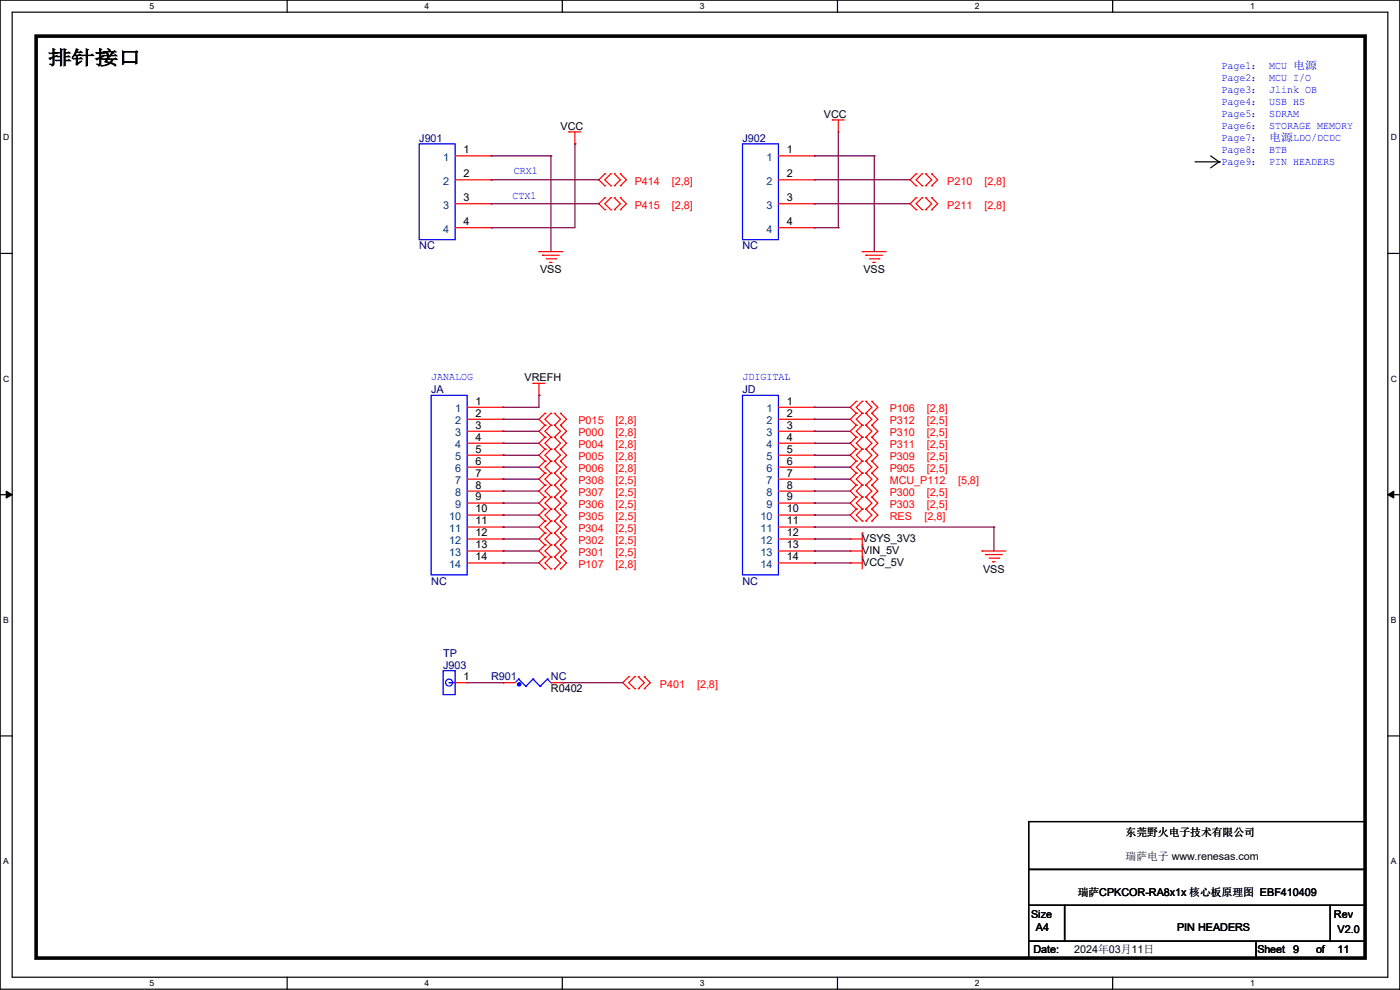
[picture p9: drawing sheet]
<svg xmlns="http://www.w3.org/2000/svg" width="297mm" height="210mm" viewBox="0 0 297 210" stroke-linecap="round" stroke-linejoin="round" font-family="sans-serif">
<path d="M0 0h297v209.8h-297zM2.6 2.6h291.8v204.7h-291.8z" fill="none" stroke="#000" stroke-width=".25"/>
<g fill="#fff">
<path d="M31.7 .3h1v2h-1z"/>
<path d="M31.7 207.6h1v1.9h-1z"/>
</g>
<path d="M60.9 0v2.6M60.9 207.3v2.5" fill="none" stroke="#000" stroke-width=".25"/>
<g fill="#fff">
<path d="M90.1 .3h1v2h-1z"/>
<path d="M90.1 207.6h1v1.9h-1z"/>
</g>
<path d="M119.3 0v2.6M119.3 207.3v2.5" fill="none" stroke="#000" stroke-width=".25"/>
<g fill="#fff">
<path d="M148.5 .3h.9v2h-.9z"/>
<path d="M148.5 207.6h.9v1.9h-.9z"/>
</g>
<path d="M177.7 0v2.6M177.7 207.3v2.5" fill="none" stroke="#000" stroke-width=".25"/>
<g fill="#fff">
<path d="M206.8 .3h1v2h-1z"/>
<path d="M206.8 207.6h1v1.9h-1z"/>
</g>
<path d="M236.1 0v2.6M236.1 207.3v2.5" fill="none" stroke="#000" stroke-width=".25"/>
<g fill="#fff">
<path d="M265.2 .3h1v2h-1z"/>
<path d="M265.2 207.6h1v1.9h-1z"/>
<path d="M.7 28.2h1.2v1.9h-1.2z"/>
<path d="M295.1 28.2h1.2v1.9h-1.2z"/>
<path d="M.7 79.3h1.2v2h-1.2z"/>
<path d="M295.1 79.3h1.2v2h-1.2z"/>
</g>
<path d="M0 53.8h2.6M294.4 53.8h2.6" fill="none" stroke="#000" stroke-width=".25"/>
<g fill="#fff">
<path d="M.7 130.5h1.2v2h-1.2z"/>
<path d="M295.1 130.5h1.1v2h-1.1z"/>
</g>
<path d="M0 104.9h2.6M294.4 104.9h2.6" fill="none" stroke="#000" stroke-width=".25"/>
<path d="M1.3 104.2l1.3 .7-1.3 .8zM294.4 104.9l1.3-.7v1.5z" fill="#000" stroke="#000" stroke-width=".21"/>
<g fill="#fff">
<path d="M.7 181.7h1.2v2h-1.2z"/>
<path d="M295.1 181.7h1.1v2h-1.1z"/>
</g>
<g fill="none" stroke="#000" stroke-width=".25">
<path d="M253.5 34.3h5.1M256.8 33.1l1.8 1.2M258.6 34.3h.1M258.6 34.3l-1.8 1.3M0 156.1h2.6M294.4 156.1h2.6M218.2 174.3h71.4v10.1h-71.4zM218.2 184.4h71.4v7.7h-71.4zM218.2 192.1h7.6v7.6h-7.6zM218.2 199.7h48.3v3.5h-48.3zM225.8 192.1h56.4v7.6h-56.4zM266.5 199.7h23.1v3.5h-23.1z"/>
<path d="M282.2 192.1h7.4v7.6h-7.4z"/>
</g>
<path d="M7.7 7.7h281.9v195.5h-281.9z" fill="none" stroke="#000" stroke-width=".76"/>
<g fill="none" stroke="#f00" stroke-width=".25">
<path d="M96.6 33.1h7.6M96.6 38.1h7.6M104.2 33.1h.1M104.2 38.1h.1M120.7 28h.1M120.7 28h2.5M122 30.5h.1M122 28v2.5M128.3 36.9h.1M128.3 39.4h.1M128.3 36.9l-1.3 1.2 1.3 1.3M129.6 39.4h.1"/>
<path d="M129.6 36.9h.1M129.6 36.9l-1.3 1.2 1.3 1.3M130.3 39.4h.1M130.3 36.9h.1M130.3 36.9l1.3 1.2-1.3 1.3M131.6 36.9h.1M131.6 39.4h.1M131.6 36.9l1.3 1.2-1.3 1.3M165.1 33.1h7.7M165.1 38.1h7.7M172.8 33.1h.1M172.8 38.1h.1"/>
<path d="M176.6 25.4h.1M176.6 25.4h2.5M177.8 28h.1M177.8 25.4v2.6M194.4 36.9h.1M194.4 39.4h.1M194.4 36.9l-1.3 1.2 1.3 1.3M195.6 39.4h.1M195.6 36.9h.1M195.6 36.9l-1.2 1.2 1.2 1.3M196.4 39.4h.1M196.4 36.9h.1"/>
<path d="M196.4 36.9l1.3 1.2-1.3 1.3M197.7 36.9h.1M197.7 39.4h.1M197.7 36.9l1.2 1.2-1.2 1.3M96.6 43.2h7.6M96.6 48.3h7.6M104.2 43.2h.1M104.2 48.3h.1M114.3 53.4h.1M114.3 53.4h5.1M115.1 54.1h.1M115.1 54.1h3.6"/>
<path d="M115.9 54.9h2M116.6 55.7h.1M116.6 55.7h.5M117.9 54.9h.1M128.3 42h.1M128.3 44.5h.1M128.3 42l-1.3 1.2 1.3 1.3M129.6 44.5h.1M129.6 42h.1M129.6 42l-1.3 1.2 1.3 1.3M130.3 44.5h.1M130.3 42h.1"/>
<path d="M130.3 42l1.3 1.2-1.3 1.3M131.6 42h.1M131.6 44.5h.1M131.6 42l1.3 1.2-1.3 1.3M165.1 43.2h7.7M165.1 48.3h7.7M172.8 43.2h.1M172.8 48.3h.1M182.9 53.4h.1M182.9 53.4h5.1M183.7 54.1h.1M183.7 54.1h3.5"/>
<path d="M184.4 54.9h2.1M185.2 55.7h.1M185.2 55.7h.5M186.5 54.9h.1M194.4 42h.1M194.4 44.5h.1M194.4 42l-1.3 1.2 1.3 1.3M195.6 44.5h.1M195.6 42h.1M195.6 42l-1.2 1.2 1.2 1.3M196.4 44.5h.1M196.4 42h.1"/>
<path d="M196.4 42l1.3 1.2-1.3 1.3M197.7 42h.1M197.7 44.5h.1M197.7 42l1.2 1.2-1.2 1.3M99.1 86.4h7.6M99.1 88.9h7.6M99.1 91.5h7.6M99.1 94h7.6M99.1 96.6h7.6M99.1 99.1h7.6M106.7 86.4h.1M106.7 88.9h.1"/>
<path d="M106.7 91.5h.1M106.7 94h.1M106.7 96.6h.1M106.7 99.1h.1M113.1 81.3h.1M113.1 81.3h2.5M114.3 83.9h.1M114.3 81.3v2.6M115.6 95.3h.1M115.6 97.8h.1M115.6 92.8h.1M115.6 87.7h.1"/>
<path d="M115.6 90.2h.1M115.6 95.3l-1.3 1.3 1.3 1.2M115.6 92.8l-1.3 1.2 1.3 1.3M115.6 87.7l-1.3 1.2 1.3 1.3M115.6 97.8l-1.3 1.3 1.3 1.3M115.6 90.2l-1.3 1.3 1.3 1.3M116.9 97.8h.1M116.9 95.3h.1M116.9 92.8h.1M116.9 90.2h.1M116.9 87.7h.1M116.9 95.3l-1.3 1.3 1.3 1.2"/>
<path d="M116.9 92.8l-1.3 1.2 1.3 1.3M116.9 87.7l-1.3 1.2 1.3 1.3M116.9 97.8l-1.3 1.3 1.3 1.3M116.9 90.2l-1.3 1.3 1.3 1.3M117.6 97.8h.1M117.6 95.3h.1M117.6 92.8h.1M117.6 90.2h.1M117.6 87.7h.1M117.6 95.3l1.3 1.3-1.3 1.2M117.6 92.8l1.3 1.2-1.3 1.3M117.6 87.7l1.3 1.2-1.3 1.3"/>
<path d="M117.6 97.8l1.3 1.3-1.3 1.3M117.6 90.2l1.3 1.3-1.3 1.3M118.9 95.3h.1M118.9 97.8h.1M118.9 92.8h.1M118.9 87.7h.1M118.9 90.2h.1M118.9 95.3l1.3 1.3-1.3 1.2M118.9 92.8l1.3 1.2-1.3 1.3M118.9 87.7l1.3 1.2-1.3 1.3M118.9 97.8l1.3 1.3-1.3 1.3M118.9 90.2l1.3 1.3-1.3 1.3"/>
<path d="M165.1 86.4h7.7M165.1 88.9h7.7M165.1 91.5h7.7M165.1 94h7.7M165.1 96.6h7.7M165.1 99.1h7.7M172.8 86.4h.1M172.8 88.9h.1M172.8 91.5h.1M172.8 94h.1M172.8 96.6h.1M172.8 99.1h.1"/>
<path d="M181.7 97.8h.1M181.7 87.7h.1M181.7 90.2h.1M181.7 92.8h.1M181.7 95.3h.1M181.7 85.1h.1M181.7 97.8l-1.3 1.3 1.3 1.3M181.7 87.7l-1.3 1.2 1.3 1.3M181.7 92.8l-1.3 1.2 1.3 1.3M181.7 90.2l-1.3 1.3 1.3 1.3M181.7 95.3l-1.3 1.3 1.3 1.2M181.7 85.1l-1.3 1.3 1.3 1.3"/>
<path d="M182.9 97.8h.1M182.9 90.2h.1M182.9 87.7h.1M182.9 95.3h.1M182.9 92.8h.1M182.9 85.1h.1M182.9 97.8l-1.2 1.3 1.2 1.3M182.9 87.7l-1.2 1.2 1.2 1.3M182.9 92.8l-1.2 1.2 1.2 1.3M182.9 90.2l-1.2 1.3 1.2 1.3M182.9 95.3l-1.2 1.3 1.2 1.2M182.9 85.1l-1.2 1.3 1.2 1.3"/>
<path d="M183.7 97.8h.1M183.7 90.2h.1M183.7 87.7h.1M183.7 95.3h.1M183.7 92.8h.1M183.7 85.1h.1M183.7 97.8l1.3 1.3-1.3 1.3M183.7 87.7l1.3 1.2-1.3 1.3M183.7 92.8l1.3 1.2-1.3 1.3M183.7 90.2l1.3 1.3-1.3 1.3M183.7 95.3l1.3 1.3-1.3 1.2M183.7 85.1l1.3 1.3-1.3 1.3"/>
<path d="M185 97.8h.1M185 87.7h.1M185 90.2h.1M185 92.8h.1M185 95.3h.1M185 85.1h.1M185 97.8l1.2 1.3-1.2 1.3M185 87.7l1.2 1.2-1.2 1.3M185 92.8l1.2 1.2-1.2 1.3M185 90.2l1.2 1.3-1.2 1.3M185 95.3l1.2 1.3-1.2 1.2M185 85.1l1.2 1.3-1.2 1.3"/>
<path d="M99.1 119.4h7.6M99.1 114.3h7.6M99.1 116.9h7.6M99.1 101.6h7.6M99.1 104.2h7.6M99.1 106.7h7.6M99.1 109.3h7.6M99.1 111.8h7.6M106.7 101.6h.1M106.7 104.2h.1M106.7 106.7h.1M106.7 109.3h.1"/>
<path d="M106.7 111.8h.1M106.7 114.3h.1M106.7 116.9h.1M106.7 119.4h.1M115.6 100.4h.1M115.6 102.9h.1M115.6 105.5h.1M115.6 108h.1M115.6 118.2h.1M115.6 113.1h.1M115.6 115.6h.1M115.6 110.5h.1"/>
<path d="M115.6 100.4l-1.3 1.2 1.3 1.3M115.6 102.9l-1.3 1.3 1.3 1.3M115.6 105.5l-1.3 1.2 1.3 1.3M115.6 118.2l-1.3 1.2 1.3 1.3M115.6 113.1l-1.3 1.2 1.3 1.3M115.6 115.6l-1.3 1.3 1.3 1.3M115.6 110.5l-1.3 1.3 1.3 1.3M115.6 108l-1.3 1.3 1.3 1.2M116.9 102.9h.1M116.9 100.4h.1M116.9 105.5h.1M116.9 108h.1"/>
<path d="M116.9 118.2h.1M116.9 115.6h.1M116.9 113.1h.1M116.9 110.5h.1M116.9 100.4l-1.3 1.2 1.3 1.3M116.9 102.9l-1.3 1.3 1.3 1.3M116.9 105.5l-1.3 1.2 1.3 1.3M116.9 118.2l-1.3 1.2 1.3 1.3M116.9 113.1l-1.3 1.2 1.3 1.3M116.9 115.6l-1.3 1.3 1.3 1.3M116.9 110.5l-1.3 1.3 1.3 1.3M116.9 108l-1.3 1.3 1.3 1.2"/>
<path d="M117.6 102.9h.1M117.6 100.4h.1M117.6 105.5h.1M117.6 108h.1M117.6 118.2h.1M117.6 115.6h.1M117.6 113.1h.1M117.6 110.5h.1M117.6 100.4l1.3 1.2-1.3 1.3M117.6 102.9l1.3 1.3-1.3 1.3M117.6 105.5l1.3 1.2-1.3 1.3M117.6 118.2l1.3 1.2-1.3 1.3"/>
<path d="M117.6 113.1l1.3 1.2-1.3 1.3M117.6 115.6l1.3 1.3-1.3 1.3M117.6 110.5l1.3 1.3-1.3 1.3M117.6 108l1.3 1.3-1.3 1.2M118.9 100.4h.1M118.9 102.9h.1M118.9 105.5h.1M118.9 108h.1M118.9 118.2h.1M118.9 113.1h.1M118.9 115.6h.1M118.9 110.5h.1"/>
<path d="M118.9 100.4l1.3 1.2-1.3 1.3M118.9 102.9l1.3 1.3-1.3 1.3M118.9 105.5l1.3 1.2-1.3 1.3M118.9 118.2l1.3 1.2-1.3 1.3M118.9 113.1l1.3 1.2-1.3 1.3M118.9 115.6l1.3 1.3-1.3 1.3M118.9 110.5l1.3 1.3-1.3 1.3M118.9 108l1.3 1.3-1.3 1.2M165.1 119.4h7.7M165.1 114.3h7.7M165.1 116.9h7.7M165.1 101.6h7.7"/>
<path d="M165.1 104.2h7.7M165.1 106.7h7.7M165.1 109.3h7.7M165.1 111.8h7.7M172.8 101.6h.1M172.8 104.2h.1M172.8 106.7h.1M172.8 109.3h.1M172.8 111.8h.1M172.8 114.3h.1M172.8 116.9h.1M172.8 119.4h.1"/>
<path d="M180.4 119.4h.1M180.4 114.3h.1M180.4 116.9h.1M180.4 119.4h2.5M180.4 114.3h2.5M180.4 116.9h2.5M181.7 108h.1M181.7 110.5h.1M181.7 100.4h.1M181.7 102.9h.1M181.7 105.5h.1M181.7 108l-1.3 1.3 1.3 1.2"/>
<path d="M181.7 102.9l-1.3 1.3 1.3 1.3M181.7 100.4l-1.3 1.2 1.3 1.3M181.7 105.5l-1.3 1.2 1.3 1.3M182.9 118.2h.1M182.9 113.1h.1M182.9 115.6h.1M182.9 110.5h.1M182.9 108h.1M182.9 100.4h.1M182.9 105.5h.1M182.9 102.9h.1M182.9 113.1v7.6"/>
<path d="M182.9 108l-1.2 1.3 1.2 1.2M182.9 102.9l-1.2 1.3 1.2 1.3M182.9 100.4l-1.2 1.2 1.2 1.3M182.9 105.5l-1.2 1.2 1.2 1.3M183.7 110.5h.1M183.7 108h.1M183.7 100.4h.1M183.7 105.5h.1M183.7 102.9h.1M183.7 108l1.3 1.3-1.3 1.2M183.7 102.9l1.3 1.3-1.3 1.3M183.7 100.4l1.3 1.2-1.3 1.3"/>
<path d="M183.7 105.5l1.3 1.2-1.3 1.3M185 108h.1M185 110.5h.1M185 100.4h.1M185 102.9h.1M185 105.5h.1M185 108l1.2 1.3-1.2 1.2M185 102.9l1.2 1.3-1.2 1.3M185 100.4l1.2 1.2-1.2 1.3M185 105.5l1.2 1.2-1.2 1.3M208.3 116.9h.1M208.3 116.9h5.1"/>
<path d="M209.1 117.6h.1M209.1 117.6h3.5M209.8 118.4h2.1M210.6 119.2h.1M210.6 119.2h.5M211.9 118.4h.1M115.6 120.7h.1M116.9 120.7h.1M117.6 120.7h.1M118.9 120.7h.1M96.6 144.8h2.5M99.1 144.8h.1"/>
<path d="M106.7 144.8h.1M106.7 144.8h2.6M116.9 144.8h2.5M119.4 144.8h.1M133.4 143.6h.1M133.4 146.1h.1M133.4 143.6l-1.3 1.2 1.3 1.3M134.7 146.1h.1M134.7 143.6h.1M134.7 143.6l-1.3 1.2 1.3 1.3M135.4 146.1h.1M135.4 143.6h.1"/>
<path d="M135.4 143.6l1.3 1.2-1.3 1.3M136.7 143.6h.1M136.7 146.1h.1M136.7 143.6l1.3 1.2-1.3 1.3"/>
</g>
<g fill="none" stroke="#00f" stroke-width=".25">
<path d="M88.9 30.5h7.7v20.3h-7.7zM157.5 30.5h7.6v20.3h-7.6zM91.5 83.9h7.6v38.1h-7.6zM157.5 83.9h7.6v38.1h-7.6zM94 142.3h2.6v5.1h-2.6zM95.3 144.8h.1M95.3 144.8h1.3M110 144.1h.1M110 144.1l-.7 .7M110 144.1l1.5 1.5M111.5 145.6h.1M113.1 144.1h.1"/>
<path d="M113.1 144.1l-1.6 1.5M113.1 144.1l1.5 1.5M114.6 145.6h.1M116.1 144.1h.1M116.1 144.1l-1.5 1.5M116.1 144.1l.8 .7M116.9 144.8h.1"/>
<circle cx="95.3" cy="144.8" r=".74"/>
</g>
<circle cx="110.1" cy="145.2" r=".36" fill="#00f" stroke="#00f" stroke-width=".25"/>
<g fill="none" stroke="#800040" stroke-width=".25">
<path d="M104.2 33.1h.1M104.2 38.1h.1M104.2 33.1h12.7M104.2 38.1h22.8M116.9 33.1h.1M116.9 33.1v20.3M122 30.5h.1M122 30.5v17.8h-17.8M172.8 38.1h.1M172.8 33.1h.1M172.8 33.1h12.7M172.8 38.1h20.3"/>
<path d="M177.8 28v20.3M185.5 33.1h.1M185.5 33.1v20.3M104.2 48.3h.1M104.2 43.2h.1M104.2 43.2h22.8M172.8 43.2h.1M172.8 48.3h.1M172.8 48.3h5M172.8 43.2h20.3M177.8 48.3h.1M106.7 88.9h.1"/>
<path d="M106.7 91.5h.1M106.7 94h.1M106.7 96.6h.1M106.7 99.1h.1M106.7 86.4h.1M106.7 88.9h7.6M106.7 91.5h7.6M106.7 94h7.6M106.7 96.6h7.6M106.7 99.1h7.6M114.3 83.9h.1M114.3 83.9v2.5h-7.6"/>
<path d="M172.8 86.4h.1M172.8 88.9h.1M172.8 91.5h.1M172.8 94h.1M172.8 96.6h.1M172.8 99.1h.1M172.8 86.4h7.6M172.8 88.9h7.6M172.8 91.5h7.6M172.8 94h7.6M172.8 96.6h7.6M172.8 99.1h7.6"/>
<path d="M106.7 101.6h.1M106.7 104.2h.1M106.7 106.7h.1M106.7 109.3h.1M106.7 111.8h.1M106.7 114.3h.1M106.7 116.9h.1M106.7 119.4h.1M106.7 111.8h7.6M106.7 101.6h7.6M106.7 104.2h7.6M106.7 106.7h7.6"/>
<path d="M106.7 109.3h7.6M106.7 114.3h7.6M106.7 116.9h7.6M106.7 119.4h7.6M172.8 111.8h.1M172.8 101.6h.1M172.8 104.2h.1M172.8 106.7h.1M172.8 109.3h.1M172.8 114.3h.1M172.8 116.9h.1M172.8 119.4h.1"/>
<path d="M172.8 111.8h38.1M172.8 101.6h7.6M172.8 104.2h7.6M172.8 106.7h7.6M172.8 109.3h7.6M172.8 114.3h7.6M172.8 116.9h7.6M172.8 119.4h7.6M210.9 111.8h.1M210.9 111.8v5.1M99.1 144.8h7.6M106.7 144.8h.1"/>
<path d="M119.4 144.8h.1M119.4 144.8h12.7"/>
</g>
<text font-size="4.1" x="10.2" y="13.6">排针接口</text>
<g font-size="2.3" fill="#00f">
<text x="259.1" y="17.1">Page2： MCU I/O</text>
<text x="259.1" y="14.6">Page1： MCU 电源</text>
<text x="259.1" y="19.7">Page3： Jlink OB</text>
<text x="259.1" y="22.2">Page4： USB HS</text>
<text x="259.1" y="24.8">Page5： SDRAM</text>
<text x="259.1" y="29.8">Page7： 电源LDO/DCDC</text>
<text x="259.1" y="27.3">Page6： STORAGE MEMORY</text>
<text x="259.1" y="32.4">Page8： BTB</text>
<text x="259.1" y="34.9">Page9： PIN HEADERS</text>
<text x="109" y="37">CRX1</text>
<text x="108.8" y="42.3">CTX1</text>
<text x="91.5" y="80.6">JANALOG</text>
<text x="157.5" y="80.6">JDIGITAL</text>
</g>
<g font-size="2.3">
<text x="118.9" y="27.5">VCC</text>
<text x="174.8" y="25">VCC</text>
<text x="98.3" y="32.5">1</text>
<text x="166.9" y="32.5">1</text>
<text x="98.3" y="37.6">2</text>
<text x="166.9" y="37.6">2</text>
<text x="98.3" y="42.7">3</text>
<text x="98.3" y="47.8">4</text>
<text x="166.9" y="42.7">3</text>
<text x="166.9" y="47.8">4</text>
<text x="114.6" y="58">VSS</text>
<text x="183.2" y="58">VSS</text>
<text x="111.3" y="80.9">VREFH</text>
<text x="100.9" y="85.9">1</text>
<text x="100.9" y="88.4">2</text>
<text x="166.9" y="85.9">1</text>
<text x="166.9" y="88.4">2</text>
<text x="100.9" y="90.9">3</text>
<text x="100.9" y="93.5">4</text>
<text x="166.9" y="90.9">3</text>
<text x="166.9" y="93.5">4</text>
<text x="100.9" y="96">5</text>
<text x="100.9" y="98.6">6</text>
<text x="100.9" y="101.1">7</text>
<text x="166.9" y="96">5</text>
<text x="166.9" y="98.6">6</text>
<text x="166.9" y="101.1">7</text>
<text x="100.9" y="103.6">8</text>
<text x="100.9" y="106.2">9</text>
<text x="166.9" y="103.6">8</text>
<text x="166.9" y="106.2">9</text>
<text x="100.9" y="108.7">10</text>
<text x="100.9" y="111.3">11</text>
<text x="100.9" y="113.8">12</text>
<text x="166.9" y="108.7">10</text>
<text x="166.9" y="111.3">11</text>
<text x="166.9" y="113.8">12</text>
<text x="100.9" y="116.3">13</text>
<text x="100.9" y="118.9">14</text>
<text x="166.9" y="116.3">13</text>
<text x="166.9" y="118.9">14</text>
<text x="182.9" y="120">VCC_5V</text>
<text x="182.9" y="114.9">VSYS_3V3</text>
<text x="182.9" y="117.4">VIN_5V</text>
<text x="208.6" y="121.5">VSS</text>
<text x="98.3" y="144.3">1</text>
<text x="116.9" y="146.9">R0402</text>
<text x="238.8" y="177.4">东莞野火电子技术有限公司</text>
<text x="238.8" y="182.5">瑞萨电子 www.renesas.com</text>
<text x="228.6" y="190.1">瑞萨CPKCOR-RA8x1x 核心板原理图 EBF410409</text>
<text x="218.7" y="194.6">Size</text>
<text x="219.8" y="197.4">A4</text>
<text x="249.7" y="197.4">PIN HEADERS</text>
<text x="283" y="194.6">Rev</text>
<text x="283.8" y="197.9">V2.0</text>
<text x="219.2" y="202.3">Date:</text>
<text x="227.9" y="202.3">2024年03月11日</text>
<text x="266.8" y="202.3">Sheet</text>
<text x="274.4" y="202.3">9</text>
<text x="279.2" y="202.3">of</text>
<text x="283.8" y="202.3">11</text>
</g>
<g font-size="2.3" fill="#000080">
<text x="88.9" y="30.1">J901</text>
<text x="157.5" y="30.1">J902</text>
<text x="88.9" y="52.9">NC</text>
<text x="157.5" y="52.9">NC</text>
<text x="91.5" y="83.4">JA</text>
<text x="157.5" y="83.4">JD</text>
<text x="91.5" y="124">NC</text>
<text x="157.5" y="124">NC</text>
<text x="94" y="141.8">J903</text>
<text x="94" y="139.3">TP</text>
<text x="104.2" y="144.4">R901</text>
<text x="116.9" y="144.4">NC</text>
</g>
<g font-size="2.3" fill="#004080">
<text x="94" y="34.1">1</text>
<text x="162.6" y="34.1">1</text>
<text x="94" y="39.2">2</text>
<text x="162.6" y="39.2">2</text>
<text x="94" y="44.3">3</text>
<text x="162.6" y="44.3">3</text>
<text x="94" y="49.4">4</text>
<text x="162.6" y="49.4">4</text>
<text x="96.6" y="87.5">1</text>
<text x="162.6" y="87.5">1</text>
<text x="96.6" y="90">2</text>
<text x="96.6" y="92.5">3</text>
<text x="96.6" y="95.1">4</text>
<text x="162.6" y="90">2</text>
<text x="162.6" y="92.5">3</text>
<text x="162.6" y="95.1">4</text>
<text x="96.6" y="97.6">5</text>
<text x="96.6" y="100.2">6</text>
<text x="162.6" y="97.6">5</text>
<text x="162.6" y="100.2">6</text>
<text x="96.6" y="102.7">7</text>
<text x="96.6" y="105.2">8</text>
<text x="96.6" y="107.8">9</text>
<text x="162.6" y="102.7">7</text>
<text x="162.6" y="105.2">8</text>
<text x="162.6" y="107.8">9</text>
<text x="95.3" y="110.3">10</text>
<text x="95.3" y="112.9">11</text>
<text x="161.3" y="110.3">10</text>
<text x="161.3" y="112.9">11</text>
<text x="95.3" y="115.4">12</text>
<text x="95.3" y="117.9">13</text>
<text x="161.3" y="115.4">12</text>
<text x="161.3" y="117.9">13</text>
<text x="95.3" y="120.5">14</text>
<text x="161.3" y="120.5">14</text>
</g>
<g font-size="2.3" fill="#f00">
<text x="134.7" y="39.2">P414</text>
<text x="142.5" y="39.2">[2,8]</text>
<text x="201" y="39.2">P210</text>
<text x="208.8" y="39.2">[2,8]</text>
<text x="134.7" y="44.3">P415</text>
<text x="142.5" y="44.3">[2,8]</text>
<text x="201" y="44.3">P211</text>
<text x="208.8" y="44.3">[2,8]</text>
<text x="188.8" y="87.5">P106</text>
<text x="196.6" y="87.5">[2,8]</text>
<text x="122.7" y="95.1">P004</text>
<text x="122.7" y="90">P015</text>
<text x="122.7" y="92.5">P000</text>
<text x="130.6" y="95.1">[2,8]</text>
<text x="130.6" y="90">[2,8]</text>
<text x="130.6" y="92.5">[2,8]</text>
<text x="188.8" y="90">P312</text>
<text x="188.8" y="95.1">P311</text>
<text x="188.8" y="92.5">P310</text>
<text x="196.6" y="90">[2,5]</text>
<text x="196.6" y="95.1">[2,5]</text>
<text x="196.6" y="92.5">[2,5]</text>
<text x="122.7" y="97.6">P005</text>
<text x="122.7" y="100.2">P006</text>
<text x="130.6" y="97.6">[2,8]</text>
<text x="130.6" y="100.2">[2,8]</text>
<text x="188.8" y="100.2">P905</text>
<text x="188.8" y="97.6">P309</text>
<text x="196.6" y="100.2">[2,5]</text>
<text x="196.6" y="97.6">[2,5]</text>
<text x="122.7" y="102.7">P308</text>
<text x="122.7" y="105.2">P307</text>
<text x="122.7" y="107.8">P306</text>
<text x="130.6" y="102.7">[2,5]</text>
<text x="130.6" y="105.2">[2,5]</text>
<text x="130.6" y="107.8">[2,5]</text>
<text x="188.8" y="105.2">P300</text>
<text x="188.8" y="102.7">MCU_P112</text>
<text x="188.8" y="107.8">P303</text>
<text x="196.6" y="105.2">[2,5]</text>
<text x="196.6" y="107.8">[2,5]</text>
<text x="203.2" y="102.7">[5,8]</text>
<text x="122.7" y="112.9">P304</text>
<text x="122.7" y="110.3">P305</text>
<text x="130.6" y="112.9">[2,5]</text>
<text x="130.6" y="110.3">[2,5]</text>
<text x="188.8" y="110.3">RES</text>
<text x="196.1" y="110.3">[2,8]</text>
<text x="122.7" y="115.4">P302</text>
<text x="122.7" y="117.9">P301</text>
<text x="130.6" y="115.4">[2,5]</text>
<text x="130.6" y="117.9">[2,5]</text>
<text x="122.7" y="120.5">P107</text>
<text x="130.6" y="120.5">[2,8]</text>
<text x="140" y="145.9">P401</text>
<text x="147.9" y="145.9">[2,8]</text>
</g>
<g font-size="1.8">
<text x="31.7" y="1.9">5</text>
<text x="90.1" y="1.9">4</text>
<text x="148.5" y="1.9">3</text>
<text x="206.8" y="1.9">2</text>
<text x="265.2" y="1.9">1</text>
<text x=".7" y="29.8">D</text>
<text x="295.1" y="29.8">D</text>
<text x=".7" y="80.9">C</text>
<text x="295.1" y="80.9">C</text>
<text x=".7" y="132.1">B</text>
<text x="295.1" y="132.1">B</text>
<text x=".7" y="183.3">A</text>
<text x="295.1" y="183.3">A</text>
<text x="31.7" y="209.2">5</text>
<text x="90.1" y="209.2">4</text>
<text x="148.5" y="209.2">3</text>
<text x="206.8" y="209.2">2</text>
<text x="265.2" y="209.2">1</text>
</g>
</svg>
